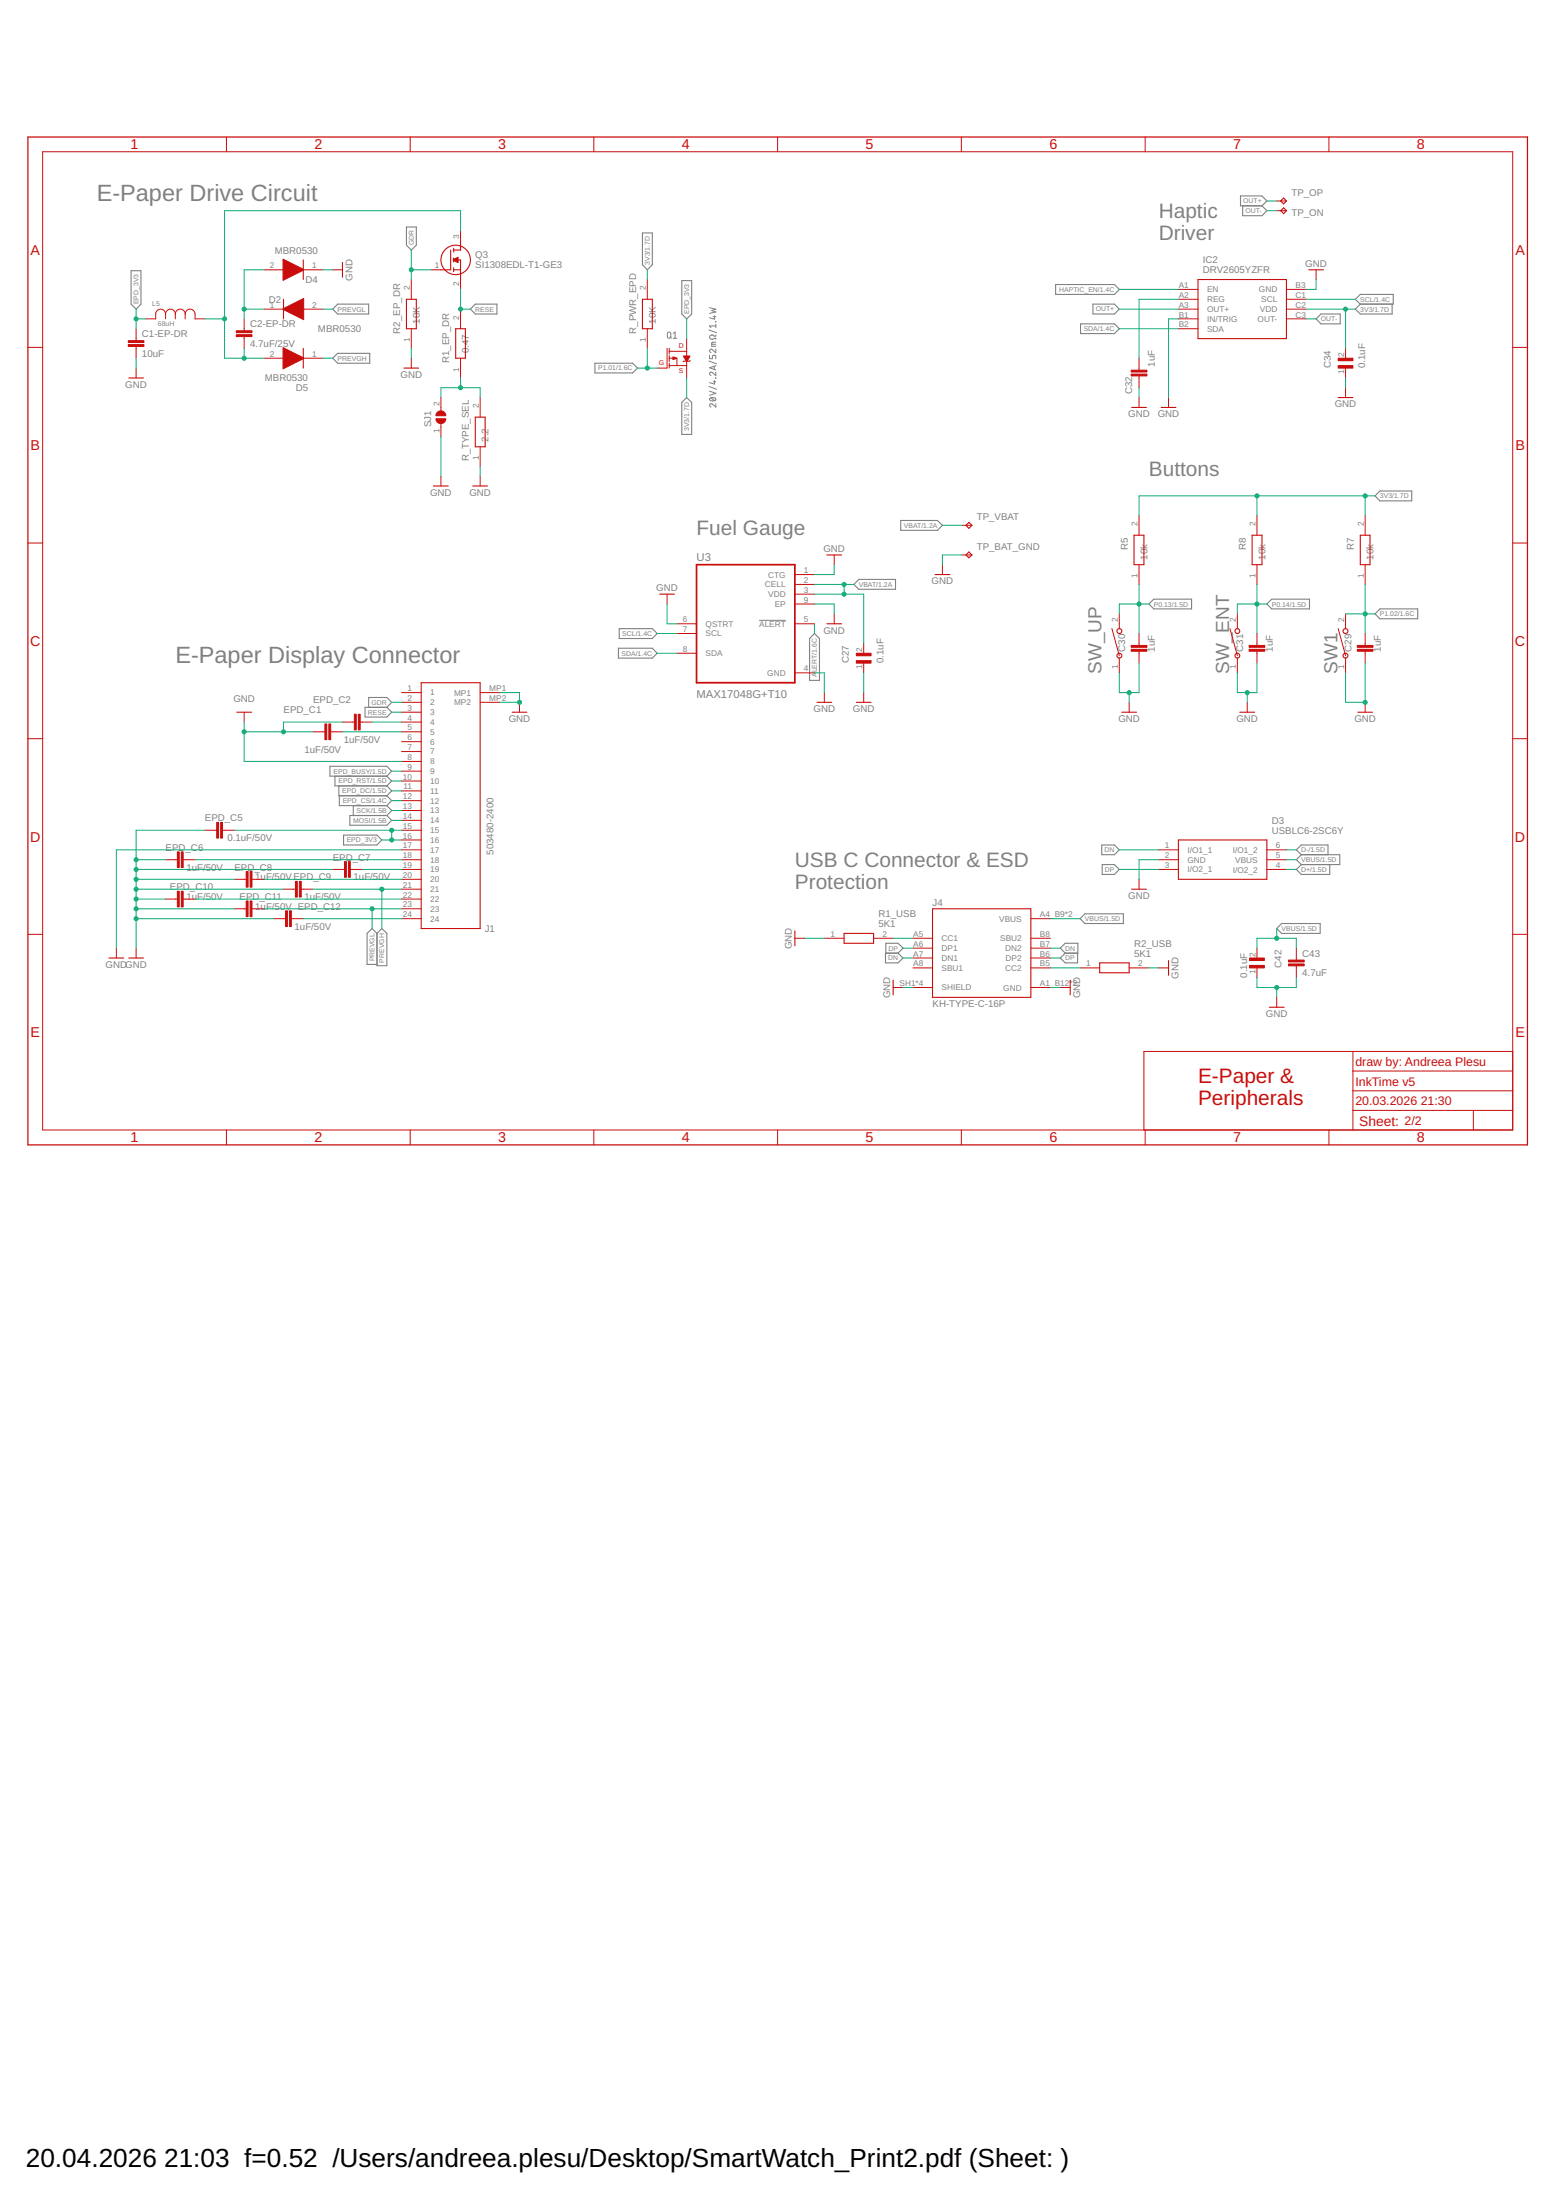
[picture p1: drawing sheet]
<svg xmlns="http://www.w3.org/2000/svg" width="210mm" height="297mm" viewBox="0 0 210 297" stroke-linecap="round" stroke-linejoin="round" font-family="sans-serif">
<g fill="none" stroke="#808080" stroke-width=".13">
<path d="M90.1 44.9a.24 .24 0 0 1 .3-.1 .24 .24 0 0 1 .2 .3v.3a.23 .23 0 0 1-.3 .3 .23 .23 0 0 1-.2-.3zM90.5 45.5l.1 .2M90.9 45.7h.5M90.9 45l.2-.2v.9M95.7 52.2l1 .4M95.7 48.7l1 .4M95.7 44.6l1 .3M95.8 48v.4h.4v-.4h.2h.2v.4M95.8 52.8l.8 .3-.8 .3M95.8 41.6l.8 .1-.5 .2 .5 .2-.8 .2M95.8 53.8l.4-.1a.33 .33 0 0 1 .4 .2 .5 .5 0 0 1-.8 0zM96 53.7l.5 .4"/>
<path d="M96.1 46.5h.5M96.3 51.5h.3M96.3 42.8h.3M96.4 49.4v.5M96.5 51.4v.5l-.7-.2M96.5 42.6v.5l-.7-.2M96.6 43.4h.1M96.6 51h.1M96.6 54.5v.5l-.4-.4a.23 .23 0 0 0-.4 0 .23 .23 0 0 0 .2 .4M96.6 50.2v.5l-.4-.4a.23 .23 0 0 0-.4 .1 .23 .23 0 0 0 .2 .3M96.6 47.1v.5l-.5-.4h-.2l-.1 .1 .2 .3M96.6 46.2h-.5v.1v.5h.5"/>
<path d="M96.6 45.2v.2h-.2a.32 .32 0 0 0-.5-.1 .32 .32 0 0 0 0 .5 .32 .32 0 0 0 .5-.1h.2v.1M96.6 43.8v.4M96.6 49.4l-.8 .3 .8 .3M96.6 44h-.8l.2 .2M102.5 83.8h3.6"/>
</g>
<g fill="none" stroke="#808080" stroke-width=".15">
<path d="M17.7 36.6h1.3v4.5l-.6 .6-.7-.6zM54.9 30.6h1.3v2.5l-.7 .7-.6-.7zM86.7 31.5h1.4v4.3l-.7 .6-.7-.6zM92 37.9h1.4v4.5l-.7 .7-.7-.7zM142.5 38.4h7.9l.7 .7-.7 .7h-7.9zM167.4 26.5h2.9l.7 .6-.7 .7h-2.9zM167.7 27.8v1.3h2.6l.7-.7-.7-.6M44.9 48.4l.7-.7h4.3v1.3h-4.3zM45.6 41.1h4.2v1.3h-4.2l-.7-.7zM64.2 41.1h2.9v1.3h-2.9l-.7-.7zM80.3 49h5.1l.7 .7-.7 .7h-5.1zM92.7 53.7l.7 .6v4.4h-1.4v-4.4z"/>
<path d="M145.9 43.7h4.5l.7 .7-.7 .6h-4.5zM147.5 41.1h2.9l.7 .6-.7 .7h-2.9zM178.3 42.4h2.6v1.3h-2.6l-.6-.6zM182.9 40.4l.7-.6h4.5v1.3h-4.5zM183.6 41.1l-.7 .6 .7 .7h4.3v-1.3M115.9 78.2h5v1.4h-5l-.6-.7zM121.6 70.3h4.9l.7 .6-.7 .7h-4.9zM185.6 67l.7-.7h4.3v1.3h-4.3zM49.3 95.5h2.9l.7 .7-.7 .6h-2.9zM49.8 95.5v-1.3h2.4l.7 .6-.7 .7M83.5 87.5h4.6l.6 .7-.6 .7h-4.6zM83.6 84.9h4.5l.6 .6-.6 .7h-4.5z"/>
<path d="M109.9 85.5l.7 .7v5.7h-1.3v-5.7zM155.1 81.6l.6-.7h5.1v1.3h-5.1zM171.7 80.9h5.1v1.3h-5.1l-.7-.6zM186.3 82.2h5.1v1.3h-5.1l-.7-.6zM44.5 103.5h7.7l.7 .6-.7 .7h-7.7zM45.2 104.8v1.3h7M45.7 106.1v1.3h6.5M45.8 107.4v1.4h6.4M46.4 112.8h4.5l.6 .6-.6 .7h-4.5zM47.2 110.1h5l.7 .7-.7 .6h-5zM47.7 108.8v1.3M52.2 104.8l.7 .7-.7 .6"/>
<path d="M52.2 106.1l.7 .7-.7 .6M52.2 107.4l.7 .7-.7 .7M52.2 108.8l.7 .6-.7 .7M148.7 114.1h1.7l.7 .6-.7 .7h-1.7zM148.8 116.7h1.6l.7 .7-.7 .7h-1.6zM175.7 115.4l-.7-.7 .7-.6h3.6v1.3M175.7 116.7l-.7 .7 .7 .7h3.8v-1.4M175.7 115.4h5.1v1.3h-5.1M175.7 115.4l-.7 .7 .7 .6M50.9 126l-.7-.6-.6 .6v4.2h1.3M51.5 125.4l.7 .6v4.4h-1.3v-4.4zM119.5 128.7h1.7l.7 .6-.7 .7h-1.7z"/>
<path d="M119.6 128.7v-1.3h1.6l.7 .6-.7 .7M143.1 128l.7-.6h1.7v1.3h-1.7zM143.8 128.7l-.7 .6 .7 .7h1.7v-1.3M145.8 124l.7-.6h5.1v1.3h-5.1zM173 124.7h5.2v1.3h-5.2l-.7-.6z"/>
</g>
<g fill="none" stroke="#c90d0c" stroke-width=".13">
<path d="M30.6 18.5v2M55.4 18.5v2M80.2 18.5v2M105 18.5v2M129.8 18.5v2M154.6 18.5v2M179.4 18.5v2M5.8 20.5h198.4v132.1h-198.4zM35.6 36.4h2.7M40.9 36.4h2.7M44.9 36.4h1.3M55.5 37.7v2.7"/>
<path d="M58.2 36.4h1.3M62.2 31.1v1.3M62.2 37.7v1.4M87.4 37.7v2.7M159.1 39.1h2.6M172.3 27.1h1.4M172.3 28.4h1.4M173.7 39.1h2.6M177.7 36.4v1.3M3.8 46.9h2M18.4 44.4v1.6M18.4 46.8v1.6"/>
<path d="M18.4 49.7v1.3M22.4 42.4a.66 .66 0 0 1 .6-.7 .66 .66 0 0 1 .7 .7M22.4 42.4a.67 .67 0 0 0-.7-.7 .67 .67 0 0 0-.7 .7v.7h-1.3M22.4 42.4v.7M23.7 42.4a.67 .67 0 0 1 .6-.7 .67 .67 0 0 1 .7 .7M23.7 42.4v.7M25 42.4a.67 .67 0 0 1 .7-.7 .67 .67 0 0 1 .6 .7v.7h1.4M25 42.4v.7M33 43.1v1.6M33 45.4v1.6M35.6 41.7h2.7M35.6 48.4h2.7"/>
<path d="M40.9 41.7h2.7M40.9 48.4h2.7M55.5 44.4v2.6M55.5 48.4v1.3M59.5 53.7v1.8M59.5 57.2v1.8M62.2 41.7v2.7M62.2 48.4v2.6M64.8 53.7v2.6M87.4 44.4v2.6M90 47v2.7h-1.3M90.3 48.4h1.1v1"/>
<path d="M90.3 47v.8M90.3 48v.8M90.3 49v.7M90.3 49.4h2.4M90.3 47.4h2.4M92.7 45.7v2.4M92.7 48.8v2.2M93.2 48.7l-.1 .1h-.8l-.1 .1M153.8 48.4v1.6M153.8 50.8v1.5M153.8 53.7v1.3M157.7 53.7v1.3"/>
<path d="M159.1 41.7h2.6M159.1 40.4h2.6M159.1 43.1h2.6M159.1 44.4h2.6M173.7 41.7h2.6M173.7 40.4h2.6M173.7 43.1h2.6M181.6 47v1.4M181.6 49.7v1.3M181.6 52.3v1.4M204.2 46.9h2M3.8 73.3h2"/>
<path d="M59.5 64.3v1.3M64.8 60.3v2.7M64.8 64.3v1.3M107.3 77.6h2.6M107.3 78.9h2.6M112.6 74.9v1.3M127.2 76.2v1.4M129.9 70.9h1.3M129.9 74.9h1.3M153.8 69.6v2.7M153.8 76.2v2.7M169.7 69.6v2.7"/>
<path d="M169.7 76.2v2.7M184.3 69.6v2.7M184.3 76.2v2.7M204.2 73.3h2M3.8 99.7h2M33 96.2v1.3M42.2 98.8h1.7M44.6 98.8h1.6M46.2 97.5h1.6M48.6 97.5h1.6M54.2 93.5h2.7M54.2 94.8h2.7"/>
<path d="M54.2 96.2h2.7M54.2 97.5h2.7M54.2 98.8h2.7M64.8 93.5h2.7M64.8 94.8h2.7M70.1 94.8v1.4M90 80.2v1.4M91.4 84.2h2.6M91.4 85.5h2.6M91.4 88.2h2.6M107.3 84.2h2.6M107.3 80.2h2.6"/>
<path d="M107.3 81.6h2.6M107.3 90.8h2.6M111.3 93.5v1.3M112.6 82.9v1.3M116.6 86.9v1.3M116.6 89.5v1.3M116.6 93.5v1.3M150.1 84.9l1 3.6M151.1 82.9v2M151.1 88.9v1.9M152.4 94.8v1.4M153.8 85.5v1.6"/>
<path d="M153.8 87.9v1.6M166 84.9l1 3.6M167 82.9v2M167 88.9v1.9M168.4 94.8v1.4M169.7 85.5v1.6M169.7 87.9v1.6M180.6 84.9l1 3.6M181.6 82.9v2M181.6 88.9v1.9M184.3 85.5v1.6M184.3 87.9v1.6"/>
<path d="M184.3 94.8v1.4M204.2 99.7h2M22.4 116.1h1.5M24.7 116.1h1.6M27.7 112.1h1.6M30 112.1h1.6M31.6 118.7h1.6M34 118.7h1.6M44.9 117.4h1.6M47.3 117.4h1.6M54.2 100.1h2.7M54.2 101.5h2.7"/>
<path d="M54.2 102.8h2.7M54.2 104.1h2.7M54.2 105.5h2.7M54.2 106.8h2.7M54.2 108.1h2.7M54.2 109.4h2.7M54.2 110.8h2.7M54.2 112.1h2.7M54.2 113.4h2.7M54.2 114.7h2.7M54.2 116.1h2.7M54.2 117.4h2.7"/>
<path d="M54.2 118.7h2.7M153.8 118.7v1.4M156.4 114.7h2.7M156.4 116.1h2.7M156.4 117.4h2.7M171 114.7h2.7M171 116.1h2.7M171 117.4h2.7M3.8 126.2h2M15.7 128v1.3M18.4 128v1.3M22.4 121.4h1.5"/>
<path d="M24.7 121.4h1.6M31.6 122.7h1.6M34 122.7h1.6M36.9 124h1.6M38.3 120.1h1.6M39.3 124h1.6M40.7 120.1h1.5M54.2 120.1h2.7M54.2 121.4h2.7M54.2 122.7h2.7M54.2 124h2.7M107.3 126.7h1.3"/>
<path d="M111.3 126.7h2.6M117.9 126.7h2.7M120.6 133.3h1.3M123.2 128h2.7M123.2 126.7h2.7M123.2 130.7h2.7M123.2 129.3h2.7M123.2 133.3h2.7M139.1 124h2.7M139.1 128h2.7M139.1 126.7h2.7M139.1 130.7h2.7"/>
<path d="M139.1 129.3h2.7M139.1 133.3h2.7M143.1 133.3h1.4M145.8 130.7h2.6M152.4 130.7h2.7M156.4 130.7h1.3M169.7 128v1.3M169.7 130.7v1.3M172.3 134.7v1.3M175 128v1.6M175 130.4v1.6M204.2 126.2h2"/>
<path d="M30.6 152.6v2M55.4 152.6v2M80.2 152.6v2M105 152.6v2M129.8 152.6v2M154.6 152.6v2M179.4 152.6v2M182.6 149.9h21.6M182.6 142v10.6M182.6 147.3h21.6M182.6 144.6h21.6M198.9 149.9v2.7"/>
<path d="M204.2 142h-49.8v10.6"/>
</g>
<path d="M3.8 18.5h202.4v136.1h-202.4z" fill="none" stroke="#c90d0c" stroke-width=".17"/>
<g fill="none" stroke="#c90d0c" stroke-width=".15">
<path d="M40.9 35.1v2.6M46.2 35.4v2M60.8 33.8v2.6h-1.3M61.2 35.1h1v2.6M61.2 36.4h1M61.2 33.5v.5M61.2 34.8v.6M61.2 36.2v.5M62.2 32.4v1.4h-1M161.7 37.7h12v8h-12zM172.9 28.4l.4-.3 .4 .3-.4 .5zM173.3 26.7l.4 .4-.4 .4-.4-.4z"/>
<path d="M176.7 36.4h1.9M17.4 51h2M38.3 40.4v2.7M40.9 47v2.7M54.5 49.7h2M54.9 40.4h1.3v4h-1.3zM61.5 44.4h1.3v4h-1.3zM64.2 56.3h1.3v4h-1.3zM86.7 40.4h1.4v4h-1.4zM152.8 55h1.9M156.7 55h2M180.6 53.7h2"/>
<path d="M58.5 65.6h2M63.8 65.6h2M111.6 74.9h2M126.2 77.6h2M130.4 70.9l.4-.4 .4 .4-.4 .4zM130.4 74.9l.4-.4 .4 .4-.4 .4zM153.1 72.3h1.3v3.9h-1.3zM169 72.3h1.3v3.9h-1.3zM183.6 72.3h1.3v3.9h-1.3zM32 96.2h2M56.9 92.2h7.9v33.2h-7.9zM69.1 96.2h2"/>
<path d="M89 80.2h2M110.3 94.8h2M111.6 84.2h2M115.6 94.8h2M151.4 96.2h2M167.4 96.2h2M183.3 96.2h2M159.1 113.4h11.9v5.3h-11.9zM14.7 129.3h2M17.4 129.3h2M107.3 125.7v2M113.9 126h4v1.4h-4z"/>
<path d="M120.6 132.3v2M125.9 122.7h13.2v12h-13.2zM144.5 132.3v2M148.4 130h4v1.3h-4zM152.8 120.1h1.9M157.7 129.7v2M171.3 136h2"/>
<circle cx="61.5" cy="35.1" r="1.99"/>
<circle cx="151.1" cy="88.5" r=".33"/>
<circle cx="151.1" cy="85.2" r=".33"/>
<circle cx="167" cy="88.5" r=".33"/>
<circle cx="167" cy="85.2" r=".33"/>
<circle cx="181.6" cy="88.5" r=".33"/>
<circle cx="181.6" cy="85.2" r=".33"/>
</g>
<g fill="#c90d0c" stroke="#c90d0c" stroke-width=".13">
<path d="M38.2 35l2.8 1.4v.1l-2.8 1.4z" fill-rule="evenodd"/>
<path d="M38.2 41.7l2.8-1.4v2.9l-2.8-1.4z" fill-rule="evenodd"/>
<path d="M38.2 46.9l2.8 1.4v.1l-2.8 1.4z" fill-rule="evenodd"/>
<path d="M61.2 35.1l.6-.4v.8l-.6-.4z" fill-rule="evenodd"/>
<path d="M59 55.7a.67 .67 0 0 1 .8-.2 .67 .67 0 0 1 .4 .6h-1.4z" fill-rule="evenodd"/>
<path d="M58.8 56.5h1.4a.67 .67 0 0 1-.7 .7 .67 .67 0 0 1-.7-.7z" fill-rule="evenodd"/>
<path d="M92.3 48.1h.8l-.4 .7z" fill-rule="evenodd"/>
<path d="M90.8 48.2l.5 .2-.5 .2z" fill-rule="evenodd"/>
</g>
<g fill="#c90d0c" stroke="#c90d0c" stroke-width=".13">
<path d="M31.9 45.2h2.1v.2h-2.1z"/>
<path d="M31.9 44.7h2.1v.2h-2.1z"/>
<path d="M17.3 46.5h2.1v.3h-2.1z"/>
<path d="M17.3 46h2.1v.2h-2.1z"/>
<path d="M48.4 96.4h.2v2.2h-.2z"/>
<path d="M47.8 96.4h.3v2.2h-.3z"/>
<path d="M44.4 97.7h.2v2.2h-.2z"/>
<path d="M43.9 97.7h.2v2.2h-.2z"/>
<path d="M29.8 111h.2v2.2h-.2z"/>
<path d="M29.3 111h.2v2.2h-.2z"/>
<path d="M24.5 115h.2v2.1h-.2z"/>
<path d="M23.9 115h.3v2.1h-.3z"/>
<path d="M47 116.3h.3v2.1h-.3z"/>
<path d="M46.5 116.3h.3v2.1h-.3z"/>
<path d="M33.8 117.7h.2v2.1h-.2z"/>
<path d="M33.2 117.7h.3v2.1h-.3z"/>
<path d="M40.4 119h.3v2.1h-.3z"/>
<path d="M39.9 119h.2v2.1h-.2z"/>
<path d="M24.5 120.3h.2v2.1h-.2z"/>
<path d="M23.9 120.3h.3v2.1h-.3z"/>
<path d="M33.8 121.6h.2v2.2h-.2z"/>
<path d="M33.2 121.6h.3v2.2h-.3z"/>
<path d="M39.1 123h.2v2.1h-.2z"/>
<path d="M38.5 123h.3v2.1h-.3z"/>
<path d="M115.6 89.2h2v.3h-2z"/>
<path d="M115.6 88.2h2v.3h-2z"/>
<path d="M180.6 49.4h2v.3h-2z"/>
<path d="M180.6 48.4h2v.3h-2z"/>
<path d="M152.7 50.5h2.1v.3h-2.1z"/>
<path d="M152.7 50h2.1v.2h-2.1z"/>
<path d="M152.7 87.7h2.1v.2h-2.1z"/>
<path d="M152.7 87.1h2.1v.3h-2.1z"/>
<path d="M168.6 87.7h2.1v.2h-2.1z"/>
<path d="M168.6 87.1h2.1v.3h-2.1z"/>
<path d="M183.2 87.7h2.1v.2h-2.1z"/>
<path d="M183.2 87.1h2.1v.3h-2.1z"/>
<path d="M173.9 130.2h2.1v.2h-2.1z"/>
<path d="M173.9 129.6h2.1v.3h-2.1z"/>
<path d="M168.7 130.3h2v.4h-2z"/>
<path d="M168.7 129.3h2v.4h-2z"/>
</g>
<path d="M94 76.2h13.3v16h-13.3z" fill="none" stroke="#c90d0c" stroke-width=".23"/>
<g fill="none" stroke="#0dab76" stroke-width=".13">
<path d="M35.6 36.4h-2.6v6.7M43.6 36.4h1.3M55.5 36.4h2.7M55.5 33.8v3.9M62.2 39.1v2.6h1.3M62.2 31.1v-2.7h-31.9v20h5.3M87.4 36.4v1.3M151.1 39.1h8M171 28.4h1.3M171 27.1h1.3M177.7 37.7v1.4h-1.4M18.4 41.7v2.7"/>
<path d="M18.4 48.4v1.3M18.4 43.1h1.3M27.7 43.1h2.6M33 47v1.4M33 41.7h2.6M43.6 41.7h1.3M43.6 48.4h1.3M55.5 47v1.4M59.5 53.7v-1.4h5.3v1.4M59.5 59v5.3M62.2 51v1.3M86.1 49.7h2.6"/>
<path d="M87.4 47v2.7M92.7 43.1v2.6M92.7 51v2.7M151.1 41.7h8M151.1 44.4h8M153.8 52.3v1.4M159.1 43.1h-1.4v10.6M159.1 40.4h-5.3v8M176.3 43.1h1.4M176.3 41.7h6.6M176.3 40.4h6.6M181.6 41.7v5.3"/>
<path d="M181.6 51v1.3M64.8 63v1.3M109.9 78.9h5.4M112.6 76.2v1.4h-2.7M113.9 78.9v1.3M127.2 70.9h2.7M129.9 74.9h-2.7v1.3M153.8 78.9v6.6M169.7 67v2.6M169.7 78.9v6.6M184.3 67v2.6M184.3 78.9v6.6"/>
<path d="M185.6 67h-31.8v2.6M33 98.8h9.2M33 97.5v5.3h21.2M46.2 98.8h8M46.2 97.5h-7.9v1.3M50.2 97.5h4M52.9 94.8h1.3M52.9 96.2h1.3M67.5 93.5h2.6v1.3h-2.6M88.7 85.5h2.7M88.7 88.2h2.7M90 81.6v2.6h1.4"/>
<path d="M109.9 81.6h2.7v1.3M109.9 80.2h6.7v6.7M109.9 90.8h1.4v2.7M109.9 84.2v1.3M116.6 90.8v2.7M152.4 93.5v1.3M153.8 89.5v4h-2.7v-2.7M155.1 81.6h-4v1.3M168.4 93.5v1.3M169.7 89.5v4h-2.7v-2.7M171 81.6h-4v1.3M181.6 82.9h4"/>
<path d="M184.3 89.5v5.3h-2.7v-4M18.4 116.1h4M18.4 117.4h26.5M18.4 118.7h13.2M26.3 116.1h27.9M27.7 112.1h-9.3v15.9M31.6 112.1h22.6M35.6 118.7h18.6M48.9 117.4h5.3M51.5 113.4h2.7M52.9 112.1v1.3M52.9 104.1h1.3"/>
<path d="M52.9 105.5h1.3M52.9 106.8h1.3M52.9 108.1h1.3M52.9 109.4h1.3M52.9 110.8h1.3M54.2 114.7h-38.5v13.3M151.1 114.7h5.3M151.1 117.4h5.3M156.4 116.1h-2.6v2.6M173.7 114.7h1.3M173.7 116.1h1.3M173.7 117.4h1.3"/>
<path d="M18.4 120.1h19.9M18.4 121.4h4M18.4 122.7h13.2M18.4 124h18.5M26.3 121.4h27.9M35.6 122.7h18.6M40.9 124h13.3M42.2 120.1h12M50.2 122.7v2.7M51.5 120.1v5.3M108.6 126.7h2.7M120.6 126.7h2.6"/>
<path d="M121.9 133.3h1.3M121.9 129.3h1.3M121.9 128h1.3M141.8 124h4M141.8 133.3h1.3M141.8 130.7h4M141.8 129.3h1.3M141.8 128h1.3M155.1 130.7h1.3M169.7 128v-1.3h5.3v1.3M169.7 132v1.3h5.3v-1.3M172.3 125.4v1.3"/>
<path d="M172.3 133.3v1.4"/>
</g>
<g fill="#0dab76" stroke="#0dab76" stroke-width=".13">
<circle cx="70.1" cy="94.8" r=".28"/>
<circle cx="38.3" cy="98.8" r=".28"/>
<circle cx="33" cy="98.8" r=".28"/>
<circle cx="18.4" cy="116.1" r=".28"/>
<circle cx="18.4" cy="117.4" r=".28"/>
<circle cx="18.4" cy="118.7" r=".28"/>
<circle cx="18.4" cy="120.1" r=".28"/>
<circle cx="18.4" cy="121.4" r=".28"/>
<circle cx="18.4" cy="122.7" r=".28"/>
<circle cx="18.4" cy="124" r=".28"/>
<circle cx="152.4" cy="93.5" r=".28"/>
<circle cx="168.4" cy="93.5" r=".28"/>
<circle cx="184.3" cy="94.8" r=".28"/>
<circle cx="172.3" cy="133.3" r=".28"/>
<circle cx="33" cy="41.7" r=".28"/>
<circle cx="33" cy="48.4" r=".28"/>
<circle cx="30.3" cy="43.1" r=".28"/>
<circle cx="50.2" cy="122.7" r=".28"/>
<circle cx="51.5" cy="120.1" r=".28"/>
<circle cx="18.4" cy="43.1" r=".28"/>
<circle cx="52.9" cy="112.1" r=".28"/>
<circle cx="52.9" cy="113.4" r=".28"/>
<circle cx="55.5" cy="36.4" r=".28"/>
<circle cx="62.2" cy="52.3" r=".28"/>
<circle cx="62.2" cy="41.7" r=".28"/>
<circle cx="87.4" cy="49.7" r=".28"/>
<circle cx="181.6" cy="41.7" r=".28"/>
<circle cx="169.7" cy="67" r=".28"/>
<circle cx="184.3" cy="67" r=".28"/>
<circle cx="113.9" cy="78.9" r=".28"/>
<circle cx="113.9" cy="80.2" r=".28"/>
<circle cx="153.8" cy="81.6" r=".28"/>
<circle cx="169.7" cy="81.6" r=".28"/>
<circle cx="184.3" cy="82.9" r=".28"/>
<circle cx="172.3" cy="126.7" r=".28"/>
</g>
<g font-size="3.5">
<text x="3.5" y="292.5">20.04.2026</text>
<text x="22.2" y="292.5">21:03 f=0.52 /Users/andreea.plesu/Desktop/SmartWatch_Print2.pdf (Sheet: )</text>
</g>
<g font-size="3.2" fill="#808080">
<text x="13.1" y="27.1">E-Paper Drive Circuit</text>
<text x="23.7" y="89.5">E-Paper Display Connector</text>
</g>
<g font-size="2.8" fill="#808080">
<text x="156.4" y="29.5">Haptic</text>
<text x="156.4" y="32.4">Driver</text>
<text x="155.1" y="64.3">Buttons</text>
<text x="94" y="72.3">Fuel Gauge</text>
<text x="107.3" y="117.1">USB C Connector &amp; ESD</text>
<text x="107.3" y="120.1">Protection</text>
</g>
<g font-size="2.8" fill="#c90d0c">
<text x="161.7" y="146.3">E-Paper &amp;</text>
<text x="161.7" y="149.3">Peripherals</text>
</g>
<g font-size="2.6" fill="#808080">
<text x="148.7" y="91" transform="rotate(-90 148.7 91)">SW_UP</text>
<text x="165.9" y="91" transform="rotate(-90 165.9 91)">SW_ENT</text>
<text x="180.5" y="91" transform="rotate(-90 180.5 91)">SW1</text>
</g>
<g font-size="1.9" fill="#c90d0c">
<text x="17.6" y="20.2">1</text>
<text x="42.4" y="20.2">2</text>
<text x="67.2" y="20.2">3</text>
<text x="92" y="20.2">4</text>
<text x="116.8" y="20.2">5</text>
<text x="141.6" y="20.2">6</text>
<text x="166.5" y="20.2">7</text>
<text x="191.3" y="20.2">8</text>
<text x="4.1" y="34.4">A</text>
<text x="204.5" y="34.4">A</text>
<text x="4.1" y="60.8">B</text>
<text x="204.5" y="60.8">B</text>
<text x="4.1" y="87.2">C</text>
<text x="204.5" y="87.2">C</text>
<text x="4.1" y="113.6">D</text>
<text x="204.5" y="113.6">D</text>
<text x="4.1" y="140">E</text>
<text x="204.5" y="140">E</text>
<text x="17.6" y="154.3">1</text>
<text x="42.4" y="154.3">2</text>
<text x="67.2" y="154.3">3</text>
<text x="92" y="154.3">4</text>
<text x="116.8" y="154.3">5</text>
<text x="141.6" y="154.3">6</text>
<text x="166.5" y="154.3">7</text>
<text x="183.5" y="152">Sheet: 2/2</text>
<text x="191.3" y="154.3">8</text>
</g>
<g font-size="1.7" fill="#c90d0c">
<text x="183" y="144">draw by: Andreea Plesu</text>
<text x="183" y="146.6">InkTime v5</text>
<text x="183" y="149.3">20.03.2026</text>
<text x="191.8" y="149.3">21:30</text>
</g>
<g font-size="1.5" fill="#808080">
<text x="94" y="75.7">U3</text>
<text x="94" y="94.3">MAX17048G+T10</text>
</g>
<g font-size="1.3" fill="#808080">
<text x="174.3" y="26.5">TP_OP</text>
<text x="174.3" y="29.1">TP_ON</text>
<text x="37.1" y="34.2">MBR0530</text>
<text x="64.2" y="34.9">Q3</text>
<text x="162.4" y="35.6">IC2</text>
<text x="36.3" y="40.9">D2</text>
<text x="41.2" y="38.2">D4</text>
<text x="47.6" y="37.9" transform="rotate(-90 47.6 37.9)">GND</text>
<text x="64.2" y="36.2">SI1308EDL-T1-GE3</text>
<text x="162.4" y="36.9">DRV2605YZFR</text>
<text x="176.2" y="36">GND</text>
<text x="19.2" y="45.5">C1-EP-DR</text>
<text x="33.8" y="46.8">4.7uF/25V</text>
<text x="33.8" y="44.2">C2-EP-DR</text>
<text x="42.9" y="44.9">MBR0530</text>
<text x="54" y="45.1" transform="rotate(-90 54 45.1)">R2_EP_DR</text>
<text x="56.7" y="43.7" transform="rotate(-90 56.7 43.7)">10K</text>
<text x="63.3" y="47.7" transform="rotate(-90 63.3 47.7)">0.47</text>
<text x="85.9" y="45.1" transform="rotate(-90 85.9 45.1)">R_PWR_EPD</text>
<text x="88.5" y="43.7" transform="rotate(-90 88.5 43.7)">10K</text>
<text x="16.9" y="52.4">GND</text>
<text x="19.2" y="48.2">10uF</text>
<text x="35.7" y="51.5">MBR0530</text>
<text x="39.9" y="52.8">D5</text>
<text x="54.1" y="51">GND</text>
<text x="60.6" y="49" transform="rotate(-90 60.6 49)">R1_EP_DR</text>
<text x="152.8" y="53.2" transform="rotate(-90 152.8 53.2)">C32</text>
<text x="155.9" y="49.5" transform="rotate(-90 155.9 49.5)">1uF</text>
<text x="179.6" y="49.7" transform="rotate(-90 179.6 49.7)">C34</text>
<text x="184.3" y="49.7" transform="rotate(-90 184.3 49.7)">0.1uF</text>
<text x="58.2" y="57.7" transform="rotate(-90 58.2 57.7)">SJ1</text>
<text x="65.9" y="59.7" transform="rotate(-90 65.9 59.7)">2.2</text>
<text x="152.3" y="56.3">GND</text>
<text x="156.3" y="56.3">GND</text>
<text x="180.2" y="55">GND</text>
<text x="63.3" y="62.3" transform="rotate(-90 63.3 62.3)">R_TYPE_SEL</text>
<text x="58" y="67">GND</text>
<text x="63.4" y="67">GND</text>
<text x="131.8" y="70.3">TP_VBAT</text>
<text x="111.1" y="74.5">GND</text>
<text x="131.8" y="74.3">TP_BAT_GND</text>
<text x="152.2" y="74.3" transform="rotate(-90 152.2 74.3)">R5</text>
<text x="154.9" y="75.6" transform="rotate(-90 154.9 75.6)">10k</text>
<text x="168.2" y="74.3" transform="rotate(-90 168.2 74.3)">R8</text>
<text x="170.8" y="75.6" transform="rotate(-90 170.8 75.6)">10k</text>
<text x="182.8" y="74.3" transform="rotate(-90 182.8 74.3)">R7</text>
<text x="185.4" y="75.6" transform="rotate(-90 185.4 75.6)">10k</text>
<text x="88.6" y="79.8">GND</text>
<text x="125.7" y="78.9">GND</text>
<text x="111.1" y="85.5">GND</text>
<text x="114.6" y="89.5" transform="rotate(-90 114.6 89.5)">C27</text>
<text x="119.2" y="89.5" transform="rotate(-90 119.2 89.5)">0.1uF</text>
<text x="151.9" y="88" transform="rotate(-90 151.9 88)">C30</text>
<text x="155.9" y="88" transform="rotate(-90 155.9 88)">1uF</text>
<text x="167.8" y="88" transform="rotate(-90 167.8 88)">C31</text>
<text x="171.8" y="88" transform="rotate(-90 171.8 88)">1uF</text>
<text x="182.4" y="88" transform="rotate(-90 182.4 88)">C29</text>
<text x="186.4" y="88" transform="rotate(-90 186.4 88)">1uF</text>
<text x="31.5" y="94.8">GND</text>
<text x="42.3" y="95">EPD_C2</text>
<text x="38.3" y="96.3">EPD_C1</text>
<text x="41.1" y="101.6">1uF/50V</text>
<text x="46.4" y="100.3">1uF/50V</text>
<text x="68.7" y="97.5">GND</text>
<text x="109.8" y="96.2">GND</text>
<text x="115.1" y="96.2">GND</text>
<text x="151" y="97.5">GND</text>
<text x="166.9" y="97.5">GND</text>
<text x="182.8" y="97.5">GND</text>
<text x="27.7" y="110.9">EPD_C5</text>
<text x="30.7" y="113.6">0.1uF/50V</text>
<text x="171.7" y="112.6">USBLC6-2SC6Y</text>
<text x="171.7" y="111.2">D3</text>
<text x="22.4" y="114.9">EPD_C6</text>
<text x="25.2" y="117.5">1uF/50V</text>
<text x="31.6" y="117.5">EPD_C8</text>
<text x="34.4" y="118.9">1uF/50VEPD_C9</text>
<text x="44.9" y="116.2">EPD_C7</text>
<text x="47.7" y="118.9">1uF/50V</text>
<text x="66.6" y="115.4" transform="rotate(-90 66.6 115.4)">503480-2400</text>
<text x="22.9" y="120.2">EPD_C10</text>
<text x="25.2" y="121.5">1uF/50V</text>
<text x="32.3" y="121.5">EPD_C11</text>
<text x="34.4" y="122.8">1uF/50V EPD_C12</text>
<text x="39.8" y="125.5">1uF/50V</text>
<text x="41.1" y="121.5">1uF/50V</text>
<text x="65.4" y="125.8">J1</text>
<text x="118.6" y="125.2">5K1</text>
<text x="118.6" y="123.8">R1_USB</text>
<text x="125.9" y="122.3">J4</text>
<text x="152.3" y="121.4">GND</text>
<text x="14.2" y="130.7">GNDGND</text>
<text x="106.9" y="128.2" transform="rotate(-90 106.9 128.2)">GND</text>
<text x="153.1" y="129.1">5K1</text>
<text x="153.1" y="127.8">R2_USB</text>
<text x="173" y="130.7" transform="rotate(-90 173 130.7)">C42</text>
<text x="175.8" y="131.8">4.7uF</text>
<text x="175.8" y="129.1">C43</text>
<text x="120.2" y="134.8" transform="rotate(-90 120.2 134.8)">GND</text>
<text x="125.9" y="136">KH-TYPE-C-16P</text>
<text x="145.8" y="134.8" transform="rotate(-90 145.8 134.8)">GND</text>
<text x="159.1" y="132.1" transform="rotate(-90 159.1 132.1)">GND</text>
<text x="168.4" y="132" transform="rotate(-90 168.4 132)">0.1uF</text>
<text x="170.9" y="137.3">GND</text>
</g>
<g font-size="1.1" fill="#808080">
<text x="62" y="32.3" transform="rotate(-90 62 32.3)">3</text>
<text x="36.4" y="36.2">2</text>
<text x="36.4" y="41.5">1</text>
<text x="42.1" y="36.2">1</text>
<text x="42.1" y="41.5">2</text>
<text x="55.3" y="39.2" transform="rotate(-90 55.3 39.2)">2</text>
<text x="58.7" y="36.2">1</text>
<text x="62" y="38.5" transform="rotate(-90 62 38.5)">2</text>
<text x="87.2" y="39.2" transform="rotate(-90 87.2 39.2)">2</text>
<text x="159.1" y="38.9">A1</text>
<text x="159.1" y="40.2">A2</text>
<text x="159.1" y="41.5">A3</text>
<text x="162.9" y="39.5">EN</text>
<text x="162.9" y="40.8">REG</text>
<text x="169.9" y="39.5">GND</text>
<text x="170.3" y="40.8">SCL</text>
<text x="174.9" y="38.9">B3</text>
<text x="174.9" y="40.2">C1</text>
<text x="174.9" y="41.5">C2</text>
<text x="55.3" y="46.2" transform="rotate(-90 55.3 46.2)">1</text>
<text x="62" y="43.2" transform="rotate(-90 62 43.2)">2</text>
<text x="87.2" y="46.2" transform="rotate(-90 87.2 46.2)">1</text>
<text x="159.1" y="42.9">B1</text>
<text x="159.1" y="44.2">B2</text>
<text x="162.9" y="42.1">OUT+</text>
<text x="162.9" y="43.5">IN/TRIG</text>
<text x="162.9" y="44.8">SDA</text>
<text x="169.8" y="43.5">OUT-</text>
<text x="170.1" y="42.1">VDD</text>
<text x="174.9" y="42.9">C3</text>
<text x="36.4" y="48.2">2</text>
<text x="42.1" y="48.2">1</text>
<text x="62" y="50.2" transform="rotate(-90 62 50.2)">1</text>
<text x="181.4" y="50.5" transform="rotate(-90 181.4 50.5)">1</text>
<text x="181.4" y="48.2" transform="rotate(-90 181.4 48.2)">2</text>
<text x="59.3" y="58.5" transform="rotate(-90 59.3 58.5)">1</text>
<text x="59.3" y="54.8" transform="rotate(-90 59.3 54.8)">2</text>
<text x="64.6" y="55.1" transform="rotate(-90 64.6 55.1)">2</text>
<text x="64.6" y="62.2" transform="rotate(-90 64.6 62.2)">1</text>
<text x="153.6" y="71" transform="rotate(-90 153.6 71)">2</text>
<text x="169.5" y="71" transform="rotate(-90 169.5 71)">2</text>
<text x="184.1" y="71" transform="rotate(-90 184.1 71)">2</text>
<text x="103.7" y="78">CTG</text>
<text x="108.5" y="77.4">1</text>
<text x="103.3" y="79.3">CELL</text>
<text x="103.7" y="80.6">VDD</text>
<text x="104.6" y="82">EP</text>
<text x="108.5" y="78.7">2</text>
<text x="108.5" y="80">3</text>
<text x="108.5" y="81.4">9</text>
<text x="153.6" y="78.1" transform="rotate(-90 153.6 78.1)">1</text>
<text x="169.5" y="78.1" transform="rotate(-90 169.5 78.1)">1</text>
<text x="184.1" y="78.1" transform="rotate(-90 184.1 78.1)">1</text>
<text x="92.2" y="84">6</text>
<text x="92.2" y="85.4">7</text>
<text x="92.2" y="88">8</text>
<text x="95.2" y="84.6">QSTRT</text>
<text x="95.2" y="85.9">SCL</text>
<text x="95.2" y="88.6">SDA</text>
<text x="102.5" y="84.6">ALERT</text>
<text x="108.5" y="84">5</text>
<text x="116.4" y="88" transform="rotate(-90 116.4 88)">2</text>
<text x="150.9" y="84" transform="rotate(-90 150.9 84)">2</text>
<text x="166.8" y="84" transform="rotate(-90 166.8 84)">2</text>
<text x="181.4" y="84" transform="rotate(-90 181.4 84)">2</text>
<text x="55" y="93.3">1</text>
<text x="55" y="94.6">2</text>
<text x="55" y="96">3</text>
<text x="58.1" y="93.9">1</text>
<text x="58.1" y="95.2">2</text>
<text x="61.3" y="93.9">MP1</text>
<text x="61.3" y="95.2">MP2</text>
<text x="66" y="93.3">MP1</text>
<text x="66" y="94.6">MP2</text>
<text x="103.6" y="91.3">GND</text>
<text x="108.5" y="90.7">4</text>
<text x="116.4" y="90.3" transform="rotate(-90 116.4 90.3)">1</text>
<text x="150.9" y="90.3" transform="rotate(-90 150.9 90.3)">1</text>
<text x="166.8" y="90.3" transform="rotate(-90 166.8 90.3)">1</text>
<text x="181.4" y="90.3" transform="rotate(-90 181.4 90.3)">1</text>
<text x="55" y="97.3">4</text>
<text x="55" y="98.6">5</text>
<text x="55" y="100">6</text>
<text x="55" y="101.3">7</text>
<text x="58.1" y="96.6">3</text>
<text x="58.1" y="97.9">4</text>
<text x="58.1" y="99.2">5</text>
<text x="58.1" y="100.5">6</text>
<text x="58.1" y="101.9">7</text>
<text x="54.4" y="105.3">10</text>
<text x="54.4" y="107.9">12</text>
<text x="54.5" y="106.6">11</text>
<text x="55" y="102.6">8</text>
<text x="55" y="103.9">9</text>
<text x="58.1" y="103.2">8</text>
<text x="58.1" y="104.5">9</text>
<text x="58.1" y="105.9">10</text>
<text x="58.1" y="107.2">11</text>
<text x="54.4" y="109.2">13</text>
<text x="54.4" y="110.6">14</text>
<text x="54.4" y="111.9">15</text>
<text x="54.4" y="113.2">16</text>
<text x="58.1" y="108.5">12</text>
<text x="58.1" y="109.8">13</text>
<text x="58.1" y="111.2">14</text>
<text x="58.1" y="112.5">15</text>
<text x="58.1" y="113.8">16</text>
<text x="54.4" y="114.6">17</text>
<text x="54.4" y="115.9">18</text>
<text x="54.4" y="117.2">19</text>
<text x="54.4" y="118.5">20</text>
<text x="54.4" y="119.9">21</text>
<text x="58.1" y="115.1">17</text>
<text x="58.1" y="116.5">18</text>
<text x="58.1" y="117.8">19</text>
<text x="58.1" y="119.1">20</text>
<text x="157.2" y="114.6">1</text>
<text x="157.2" y="115.9">2</text>
<text x="157.2" y="117.2">3</text>
<text x="160.3" y="115.1">I/O1_1</text>
<text x="160.3" y="116.5">GND</text>
<text x="160.3" y="117.8">I/O2_1</text>
<text x="166.4" y="115.2">I/O1_2</text>
<text x="166.4" y="117.8">I/O2_2</text>
<text x="166.7" y="116.5">VBUS</text>
<text x="172.2" y="114.6">6</text>
<text x="172.2" y="115.9">5</text>
<text x="172.2" y="117.2">4</text>
<text x="54.4" y="121.2">22</text>
<text x="54.4" y="122.5">23</text>
<text x="54.4" y="123.9">24</text>
<text x="58.1" y="120.5">21</text>
<text x="58.1" y="121.8">22</text>
<text x="58.1" y="123.1">23</text>
<text x="58.1" y="124.4">24</text>
<text x="134.9" y="124.4">VBUS</text>
<text x="140.4" y="123.9">A4_B9*2</text>
<text x="112.1" y="126.5">1</text>
<text x="119.1" y="126.5">2</text>
<text x="123.3" y="127.8">A6</text>
<text x="123.3" y="126.5">A5</text>
<text x="123.3" y="130.5">A8</text>
<text x="123.3" y="129.2">A7</text>
<text x="127.1" y="128.4">DP1</text>
<text x="127.1" y="127.1">CC1</text>
<text x="127.1" y="131.1">SBU1</text>
<text x="127.1" y="129.7">DN1</text>
<text x="135" y="127.1">SBU2</text>
<text x="135.7" y="131.1">CC2</text>
<text x="135.7" y="128.4">DN2</text>
<text x="135.7" y="129.8">DP2</text>
<text x="140.4" y="129.2">B6</text>
<text x="140.4" y="130.5">B5</text>
<text x="140.4" y="126.5">B8</text>
<text x="140.4" y="127.8">B7</text>
<text x="146.6" y="130.5">1</text>
<text x="153.6" y="130.5">2</text>
<text x="169.5" y="131.5" transform="rotate(-90 169.5 131.5)">1</text>
<text x="169.5" y="129.2" transform="rotate(-90 169.5 129.2)">2</text>
<text x="121.4" y="133.1">SH1*4</text>
<text x="127.1" y="133.7">SHIELD</text>
<text x="135.4" y="133.7">GND</text>
<text x="140.4" y="133.1">A1_B12*2</text>
</g>
<g font-size=".9" fill="#808080">
<text x="167.8" y="27.5">OUT+</text>
<text x="168.1" y="28.8">OUT-</text>
<text x="55.9" y="33.1" transform="rotate(-90 55.9 33.1)">GDR</text>
<text x="87.7" y="35.8" transform="rotate(-90 87.7 35.8)">3V3/1.7D</text>
<text x="18.7" y="41.1" transform="rotate(-90 18.7 41.1)">EPD_3V3</text>
<text x="20.5" y="41.3">L5</text>
<text x="143" y="39.4">HAPTIC_EN/1.4C</text>
<text x="183.6" y="40.7">SCL/1.4C</text>
<text x="21.3" y="44">68uH</text>
<text x="45.6" y="42.1">PREVGL</text>
<text x="64.2" y="42.1">RESE</text>
<text x="93" y="42.4" transform="rotate(-90 93 42.4)">EPD_3V3</text>
<text x="146.3" y="44.7">SDA/1.4C</text>
<text x="147.9" y="42.1">OUT+</text>
<text x="178.3" y="43.4">OUT-</text>
<text x="183.6" y="42.1">3V3/1.7D</text>
<text x="45.6" y="48.7">PREVGH</text>
<text x="80.7" y="50">P1.01/1.6C</text>
<text x="93" y="58.2" transform="rotate(-90 93 58.2)">3V3/1.7D</text>
<text x="122" y="71.3">VBAT/1.2A</text>
<text x="186.3" y="67.3">3V3/1.7D</text>
<text x="115.9" y="79.2">VBAT/1.2A</text>
<text x="155.7" y="81.9">P0.13/1.5D</text>
<text x="171.7" y="81.9">P0.14/1.5D</text>
<text x="186.3" y="83.2">P1.02/1.6C</text>
<text x="83.9" y="88.5">SDA/1.4C</text>
<text x="84" y="85.9">SCL/1.4C</text>
<text x="50.1" y="95.2">GDR</text>
<text x="110.3" y="91.4" transform="rotate(-90 110.3 91.4)">ALERT/1.6C</text>
<text x="49.7" y="96.5">RESE</text>
<text x="45" y="104.4">EPD_BUSY/1.5D</text>
<text x="45.7" y="105.8">EPD_RST/1.5D</text>
<text x="46.2" y="107.1">EPD_DC/1.5D</text>
<text x="46.3" y="108.4">EPD_CS/1.4C</text>
<text x="46.8" y="113.7">EPD_3V3</text>
<text x="47.7" y="111.1">MOSI/1.5B</text>
<text x="48.1" y="109.8">SCK/1.5B</text>
<text x="149.1" y="115.1">DN</text>
<text x="149.1" y="117.7">DP</text>
<text x="175.7" y="116.4">VBUS/1.5D</text>
<text x="175.7" y="115.1">D-/1.5D</text>
<text x="175.7" y="117.7">D+/1.5D</text>
<text x="146.5" y="124.4">VBUS/1.5D</text>
<text x="173" y="125.7">VBUS/1.5D</text>
<text x="50.5" y="129.8" transform="rotate(-90 50.5 129.8)">PREVGL</text>
<text x="51.9" y="130" transform="rotate(-90 51.9 130)">PREVGH</text>
<text x="119.9" y="129.7">DN</text>
<text x="119.9" y="128.3">DP</text>
<text x="143.8" y="129.7">DP</text>
<text x="143.8" y="128.4">DN</text>
</g>
<g font-size=".9" fill="#c90d0c">
<text x="91.6" y="47">D</text>
<text x="88.9" y="49.3">G</text>
<text x="91.6" y="50.4">S</text>
</g>
</svg>
